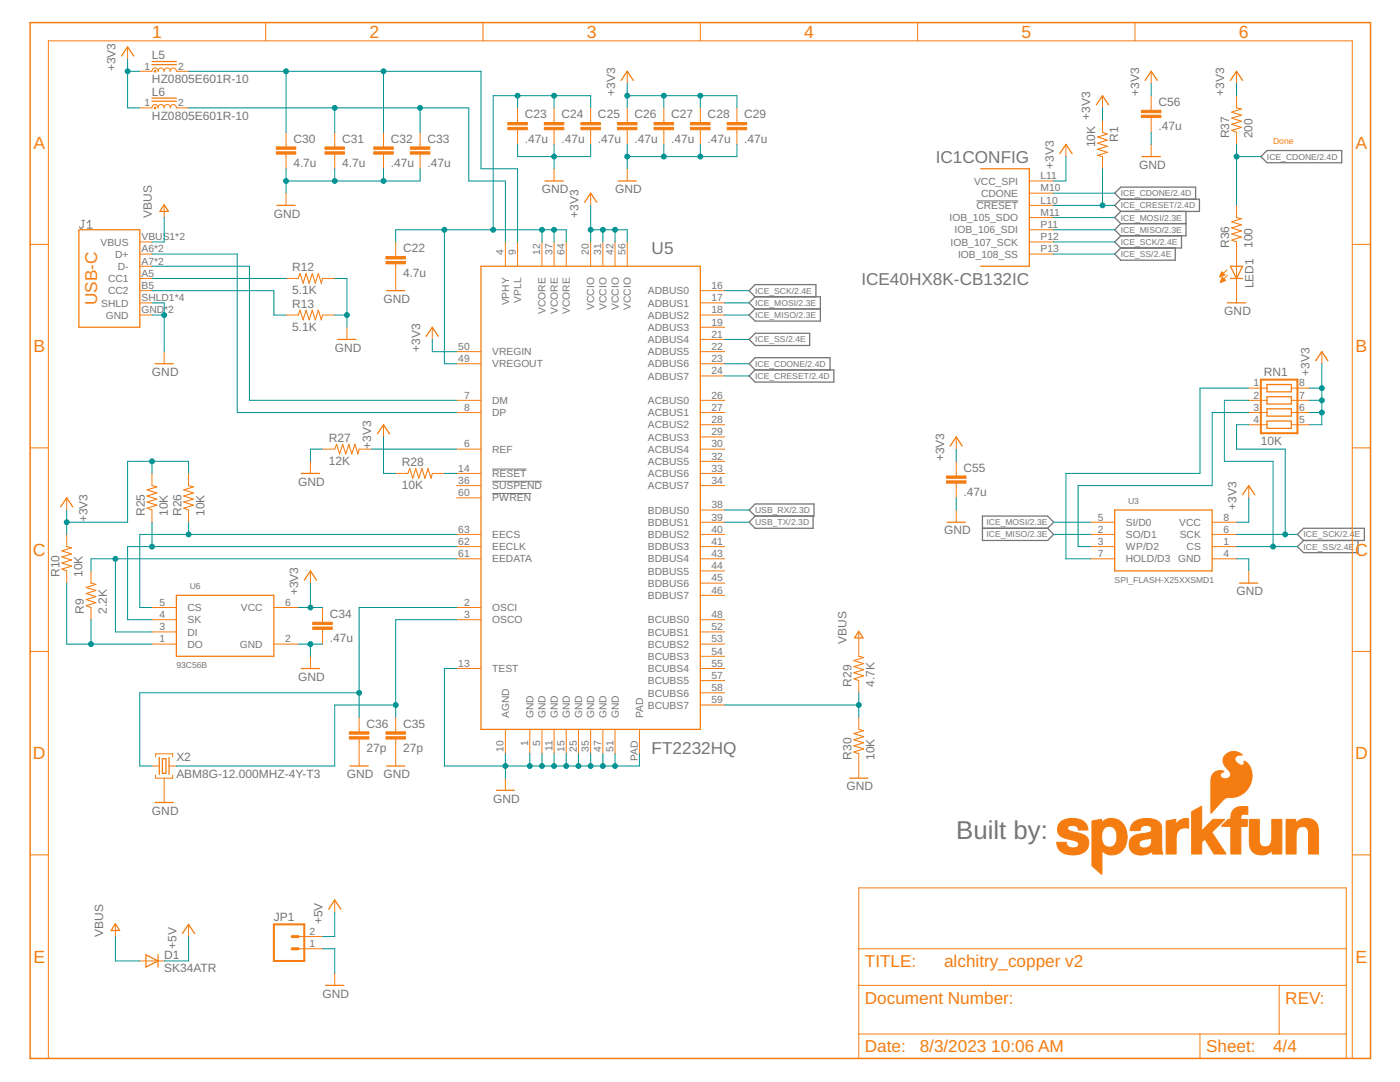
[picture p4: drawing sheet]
<svg xmlns="http://www.w3.org/2000/svg" width="279mm" height="216mm" viewBox="0 0 279 216" stroke-linecap="round" stroke-linejoin="round" font-family="sans-serif">
<path d="M16.3 44h.5M16.6 44v1.3l-.3 .2h-.2l-.3-.2M17.4 45.5h1M17.4 44.5l.5-.5v1.5M194.9 40.1h8.3M98.2 93.6h6.9M98.2 98.5h7.8M98.2 96h10" fill="none" stroke="#757575" stroke-width=".2"/>
<g fill="none" stroke="#757575" stroke-width=".25">
<path d="M223.7 39.8h15.7v2.4h-15.7M223.7 39.8l-1.2-1.3 1.2-1.2h14.9v2.5M223.7 39.8l-1.2 1.2 1.2 1.2M251.6 31.2l1.3-1.2h14.9v2.5h-14.9zM150.7 59.2l-1.2-1.2 1.2-1.2h12.1v2.4M150.7 59.2h13v4.9h-13l-1.2-1.2 1.2-1.3M150.7 59.2l-1.2 1.2 1.2 1.2M223.7 47.1l-1.2 1.2 1.2 1.2M223.7 42.2l-1.2 1.2 1.2 1.2M223.7 44.6h13M223.7 44.6l-1.2 1.2 1.2 1.3M223.7 49.5l-1.2 1.2 1.2 1.2h10.8v-2.4"/>
<path d="M235.8 47.1v2.4h-12.1M236.7 42.2v4.9h-13M150.7 61.6h13M150.7 66.5h10.9v2.4h-10.9l-1.2-1.2zM150.7 73.8l-1.2-1.2 1.2-1.2h15v2.4M150.7 73.8h15.7v2.4h-15.7l-1.2-1.2zM150.7 100.6h11.8v2.4h-11.8l-1.2-1.2zM150.7 103l-1.2 1.2 1.2 1.2h11.6v-2.4M196.1 103h13l1.2 1.2-1.2 1.2 1.2 1.2-1.2 1.2h-13zM196.1 105.4h13M258.9 106.6l1.3-1.2h12.1v2.4h-12.1zM260.2 107.8l-1.3 1.3 1.3 1.2h10.8v-2.5"/>
</g>
<path d="M6 4.5h267.5v206.7h-267.5z" fill="none" stroke="#f57c10" stroke-width=".3"/>
<g fill="none" stroke="#f57c10" stroke-width=".2">
<path d="M25.5 9.4v2.4M27.9 14.2h2.4a.61 .61 0 0 1 .6-.7 .61 .61 0 0 1 .6 .7 .62 .62 0 0 1 .7-.7 .62 .62 0 0 1 .6 .7 .61 .61 0 0 1 .6-.7 .61 .61 0 0 1 .6 .7 .62 .62 0 0 1 .6-.7 .62 .62 0 0 1 .6 .7h2.4M53 4.5v3.6M96.4 4.5v3.6M125.2 14.2v2.5M139.8 4.5v3.6M183.1 4.5v3.6M220 19.1v2.4M226.5 4.5v3.6M229.7 14.2v2.5M229.7 19.1v2.9M246.8 14.2v2.5"/>
<path d="M246.8 19.1v2.4M27.9 21.5h2.4a.61 .61 0 0 1 .6-.7 .61 .61 0 0 1 .6 .7 .62 .62 0 0 1 .7-.7 .62 .62 0 0 1 .6 .7 .61 .61 0 0 1 .6-.7 .61 .61 0 0 1 .6 .7 .62 .62 0 0 1 .6-.7 .62 .62 0 0 1 .6 .7h2.4M57.1 26.4v2.9M57.1 30.8v2.9M57.1 38.5v2.5M66.8 26.4v2.9M66.8 30.8v2.9M76.5 26.4v2.9M76.5 30.8v2.9M83.8 26.4v2.9M83.8 30.8v2.9M103.3 21.5v2.9"/>
<path d="M103.3 25.9v2.9M110.6 21.5v2.9M110.6 25.9v2.9M110.6 33.7v2.4M117.9 21.5v2.9M117.9 25.9v2.9M117.9 38.5v2.5M125.2 21.5v2.9M125.2 25.9v2.9M125.2 33.7v2.4M132.5 21.5v2.9M132.5 25.9v2.9"/>
<path d="M139.8 21.5v2.9M139.8 25.9v2.9M147.1 21.5v2.9M147.1 25.9v2.9M205.4 36.1h4.9M205.4 38.5h4.9M212.7 28.8v2.4M220 24v2.4M220 31.2v2.5M229.7 23.5v2.9M229.7 28.8v2.4M246.8 26.4v2.4"/>
<path d="M6 48.8h3.7M27.9 58h2.4M27.9 48.3h2.4M27.9 50.7h2.4M27.9 55.6h2.4M27.9 53.1h2.4M32.8 41v2.4M57.1 55.6h2.4M64.4 55.6h2.4M79 48.3v2.9M79 52.6v5.4M100.9 48.3v4.8"/>
<path d="M103.3 48.3v4.8M108.2 48.3v4.8M110.6 48.3v4.8M113 48.3v4.8M117.9 48.3v4.8M120.3 48.3v4.8M122.7 48.3v4.8M125.2 48.3v4.8M139.8 58h4.8M205.4 41h4.9M205.4 43.4h4.9M205.4 45.8h4.9"/>
<path d="M205.4 48.3h4.9M205.4 50.7h4.9M244.8 53.9l-1.3 1.3M244.9 54.9l-1.3 1.4M246.8 41v2.4M246.8 48.3v12.1M269.9 48.8h3.6M27.9 60.4h2.4M27.9 62.9h2.4M32.8 70.2v2.4M57.1 62.9h2.4M64.4 62.9h2.4"/>
<path d="M69.2 65.3v2.4M86.3 65.3v2.4M91.1 70.2h4.9M91.1 72.6h4.9M91.1 79.9h4.9M139.8 70.2h4.8M139.8 72.6h4.8M139.8 79.9h4.8M139.8 60.4h4.8M139.8 62.9h4.8M139.8 65.3h4.8M139.8 67.7h4.8"/>
<path d="M139.8 75h4.8M249.2 79.9h3.7M249.2 77.4h3.7M257.7 79.9h3.7M257.7 77.4h3.7M263.8 70.2v2.4M6 89.4h3.7M13.3 99.3v2.5M30.3 94.5v2.4M37.6 94.5v2.4M62 92.1v2.4M64.4 89.6h2.4"/>
<path d="M71.7 89.6h2.4M76.5 84.8v2.4M79 94.5h2.4M86.3 94.5h2.4M91.1 82.3h4.9M91.1 89.6h4.9M91.1 94.5h4.9M91.1 96.9h4.9M91.1 99.3h4.9M139.8 82.3h4.8M139.8 89.6h4.8M139.8 94.5h4.8"/>
<path d="M139.8 84.8h4.8M139.8 87.2h4.8M139.8 92.1h4.8M139.8 96.9h4.8M190.8 87.2v2.4M190.8 92.1v2.9M190.8 96.4v2.9M249.2 82.3h3.7M249.2 84.8h3.7M249.2 96.9v2.4M257.7 82.3h3.7M257.7 84.8h3.7"/>
<path d="M269.9 89.4h3.6M13.3 106.6v2.5M13.3 113.9v2.5M18.2 113.9v2.5M30.3 101.8v2.4M37.6 101.8v2.4M62 113.9v2.5M91.1 106.6h4.9M91.1 109.1h4.9M91.1 111.5h4.9M139.8 106.6h4.8M139.8 109.1h4.8"/>
<path d="M139.8 111.5h4.8M139.8 101.8h4.8M139.8 104.2h4.8M139.8 113.9h4.8M139.8 116.4h4.8M139.8 118.8h4.8M190.8 101.8v2.4M217.6 106.6h4.9M217.6 109.1h4.9M217.6 111.5h4.9M217.6 104.2h4.9M241.9 106.6h4.9"/>
<path d="M241.9 109.1h4.9M241.9 111.5h4.9M241.9 104.2h4.9M249.2 113.9v2.5M6 130h3.7M18.2 121.2v2.5M30.3 121.2h4.9M30.3 123.7h4.9M30.3 126.1h4.9M30.3 128.5h4.9M54.7 121.2h4.8M54.7 128.5h4.8"/>
<path d="M62 131v2.4M64.4 121.2v2.9M64.4 125.6v2.9M91.1 121.2h4.9M91.1 123.7h4.9M91.1 133.4h4.9M139.8 123.7h4.8M139.8 133.4h4.8M139.8 126.1h4.8M139.8 128.5h4.8M139.8 131h4.8M139.8 135.8h4.8"/>
<path d="M139.8 138.2h4.8M171.4 126.1v4.9M171.4 135.8v2.4M269.9 130h3.6M30.3 152.8h1.5M31.1 151v-.6h3.4v.6M31.1 154.7v.6h3.4v-.6M32.8 155.3v4.8M33.7 152.8h1.5M71.7 143.1v2.9M71.7 147.5v5.3M79 143.1v2.9"/>
<path d="M79 147.5v5.3M100.9 145.5v4.9M100.9 155.3v2.4M105.7 145.5v4.9M108.2 145.5v4.9M110.6 145.5v4.9M113 145.5v4.9M115.4 145.5v4.9M117.9 145.5v4.9M120.3 145.5v4.9M122.7 145.5v4.9M127.6 145.5v4.9"/>
<path d="M139.8 140.7h4.8M171.4 143.1v2.4M171.4 150.4v4.9M6 170.6h3.7M66.8 179.6v2.4M171.4 177.2h97.3v34h-97.3zM269.9 170.6h3.6M23 184.4v2.5M27.9 191.7h4.9M37.6 184.4v2.5M59.5 189.3h4.9M59.5 186.9h4.9"/>
<path d="M66.8 194.2v2.4M171.4 196.6h97.3M171.4 189.3h97.3M255.3 196.6v9.7M9.7 211.2v-203.1h260.2v203.1M171.4 206.3h97.3M239.5 206.3v4.9"/>
</g>
<g fill="none" stroke="#f57c10" stroke-width=".25">
<path d="M24.3 11.2l1.2-1.8 1.2 1.8M30.3 12.9h4.9M30.3 12.3h4.9M30.3 19.6h4.9M124 16l1.2-1.8 1.2 1.8M228.5 16l1.2-1.8 1.3 1.8M245.6 16l1.2-1.8 1.2 1.8M30.3 20.2h4.9M108.8 36.1h3.6M123.4 36.1h3.6M195.7 33.7h9.7v19.4h-9.7M211.5 30.6l1.2-1.8 1.3 1.8"/>
<path d="M218.8 20.9l1.2-1.8 1.2 1.8M227.9 31.2h3.7M15.7 45.8h12.2v19.5h-12.2zM32.8 40.9l.8 1.3h-1.7zM55.3 41h3.6M77.2 58h3.6M96 53.1h43.8v92.4h-43.8zM116.7 40.4l1.2-1.9 1.2 1.9M245.6 53.1h2.4l-1.2 2.5zM245.6 55.6h2.4M30.9 72.6h3.7M67.4 67.7h3.7"/>
<path d="M85 67.1l1.3-1.8 1.2 1.8M244.9 60.4h3.7M252.9 76.7h4.8v1.5h-4.8zM252.9 79.2h4.8v1.4h-4.8zM262.6 72l1.2-1.8 1.2 1.8M60.1 94.5h3.7M75.3 86.6l1.2-1.8 1.2 1.8M189.6 89l1.2-1.8 1.2 1.8M248 98.7l1.2-1.8 1.2 1.8M252.9 81.6h4.8v1.4h-4.8zM252.9 84h4.8v1.5h-4.8zM12.1 101.2l1.2-1.9 1.2 1.9"/>
<path d="M35.2 118.8h19.5v12.2h-19.5zM60.7 115.8l1.3-1.9 1.2 1.9M189 104.2h3.7M222.5 101.8h19.4v12.1h-19.4zM247.4 116.4h3.6M60.1 133.4h3.7M171.4 126l.8 1.3h-1.7zM31.8 151.1v3.4M32.4 151.4h.7v2.9h-.7zM33.7 151.1v3.4M69.8 152.8h3.7M77.2 152.8h3.6"/>
<path d="M99 157.7h3.7M169.6 155.3h3.6M30.9 160.1h3.7M23 184.3l.9 1.4h-1.7zM29.1 190.5l2.4 1.2-2.4 1.3zM31.5 190.5v2.5M36.4 186.3l1.2-1.9 1.2 1.9M65 196.6h3.6M65.6 181.4l1.2-1.8 1.2 1.8"/>
</g>
<g fill="#f57c10" stroke="#f57c10" stroke-width=".2">
<path d="M77 52.2h3.9v.4h-3.9z"/>
<path d="M77 51.2h3.9v.5h-3.9z"/>
<path d="M101.3 25.4h3.9v.5h-3.9z"/>
<path d="M101.3 24.4h3.9v.5h-3.9z"/>
<path d="M108.6 25.4h3.9v.5h-3.9z"/>
<path d="M108.6 24.4h3.9v.5h-3.9z"/>
<path d="M115.9 25.4h3.9v.5h-3.9z"/>
<path d="M115.9 24.4h3.9v.5h-3.9z"/>
<path d="M123.2 25.4h3.9v.5h-3.9z"/>
<path d="M123.2 24.4h3.9v.5h-3.9z"/>
<path d="M130.5 25.4h3.9v.5h-3.9z"/>
<path d="M130.5 24.4h3.9v.5h-3.9z"/>
<path d="M137.8 25.4h3.9v.5h-3.9z"/>
<path d="M137.8 24.4h3.9v.5h-3.9z"/>
<path d="M145.1 25.4h3.9v.5h-3.9z"/>
<path d="M145.1 24.4h3.9v.5h-3.9z"/>
<path d="M55.1 30.3h3.9v.5h-3.9z"/>
<path d="M55.1 29.3h3.9v.5h-3.9z"/>
<path d="M64.9 30.3h3.8v.5h-3.8z"/>
<path d="M64.9 29.3h3.8v.5h-3.8z"/>
<path d="M74.6 30.3h3.9v.5h-3.9z"/>
<path d="M74.6 29.3h3.9v.5h-3.9z"/>
<path d="M81.9 30.3h3.9v.5h-3.9z"/>
<path d="M81.9 29.3h3.9v.5h-3.9z"/>
<path d="M62.4 125.1h3.9v.5h-3.9z"/>
<path d="M62.4 124.2h3.9v.4h-3.9z"/>
<path d="M77 147h3.9v.5h-3.9z"/>
<path d="M77 146h3.9v.5h-3.9z"/>
<path d="M69.7 147h3.9v.5h-3.9z"/>
<path d="M69.7 146h3.9v.5h-3.9z"/>
<path d="M188.9 95.9h3.9v.5h-3.9z"/>
<path d="M188.9 95h3.9v.4h-3.9z"/>
<path d="M227.8 23h3.9v.5h-3.9z"/>
<path d="M227.8 22h3.9v.5h-3.9z"/>
</g>
<g fill="#f57c10" stroke="#f57c10" stroke-width=".2">
<path d="M243.8 54.2l.7 .7-1 .4z" fill-rule="evenodd"/>
<path d="M244 55.3l.6 .7-1 .4z" fill-rule="evenodd"/>
<path d="M211.6 164.1a4.3 4.3 0 0 1 4.9 0l.5 .9 .1 .6h-1.9a1.27 1.27 0 0 0-2.1-.6l-.1 .3a1.26 1.26 0 0 0 1.3 .7 4 4 0 0 1 2.8 1.3 2.34 2.34 0 0 1-2.4 3.3 3.2 3.2 0 0 1-3.7-1.8l-.1-.7h1.9a1.37 1.37 0 0 0 1 1.1 1.37 1.37 0 0 0 1.5-.6v-.3a3.8 3.8 0 0 0-2.5-1 1.89 1.89 0 0 1-1.7-1.2 1.89 1.89 0 0 1 .5-2z" fill-rule="evenodd"/>
<path d="M222.9 166.9l2 .1v.7l-.4 1.3-1.8-.8z" fill-rule="evenodd"/>
<path d="M217.9 163.8l1.9-.3v.7a2.86 2.86 0 0 1 2.9-.8 2.86 2.86 0 0 1 2.1 2.2l.1 1.5-2-.1a1.75 1.75 0 0 0-1.9-2.1 2.22 2.22 0 0 0-1.1 2.9 1.47 1.47 0 0 0 1.3 1.3 1.47 1.47 0 0 0 1.6-1.1l1.8 .9a2.78 2.78 0 0 1-4.7 .8l-.1 4.8-1.9-1.8z" fill-rule="evenodd"/>
<path d="M227.6 166.4l1.4-.2 .2 1.2-1.2 .2z" fill-rule="evenodd"/>
<path d="M226.2 164.1a4.6 4.6 0 0 1 5.2 0l.4 .9v4.3l.3 1-2 .1-.2-.5a3.2 3.2 0 0 1-4.2-.1 2.18 2.18 0 0 1-.1-2.4 2.18 2.18 0 0 1 2.1-1l.4 1.1a.85 .85 0 0 0-.8 1 .85 .85 0 0 0 1.1 .7 1.3 1.3 0 0 0 1.4-1.4v-.6l-.7 .2-.3-1.2h.4a.77 .77 0 0 0 .6-1.1 .77 .77 0 0 0-1.1-.4 .99 .99 0 0 0-1.2 1h-2l.2-.9z" fill-rule="evenodd"/>
<path d="M232.7 163.8l2-.3v1a2.25 2.25 0 0 1 2.5-1.1v1.9a1.88 1.88 0 0 0-2.5 2v3.1h-2z" fill-rule="evenodd"/>
<path d="M237.8 162l2-1.1v4.9l2.3-2.3h2.2l-2.5 2.6 2.8 4.3h-2.3l-1.8-3-.7 .6v2.4h-2z" fill-rule="evenodd"/>
<path d="M246.2 161.5a4 4 0 0 1 2.8-.5v1.5h-.2a1.06 1.06 0 0 0-1.1 .2l-.1 .8h1.3v1.4h-1.3v5.5h-2v-5.5h-1.8l.5-.6a1.52 1.52 0 0 1 1.3-.8v-.5a2.09 2.09 0 0 1 .6-1.5z" fill-rule="evenodd"/>
<path d="M249.3 163.5h2v3.9a1.27 1.27 0 0 0 1.1 1.6 1.27 1.27 0 0 0 1.4-1.4v-4.1h2v6.9h-1.9v-.8a2.63 2.63 0 0 1-4.3-.2l-.3-1.1z" fill-rule="evenodd"/>
<path d="M256.7 163.5h1.9v.8a2.63 2.63 0 0 1 4.3 .2l.2 1.1 .1 4.8h-2.1v-3.9a1.26 1.26 0 0 0-1.1-1.6 1.26 1.26 0 0 0-1.3 1.4v4.1h-2z" fill-rule="evenodd"/>
<path d="M244.5 150.7a2.25 2.25 0 0 1 3.4 0 .95 .95 0 0 0-1.4 .5 .95 .95 0 0 0 .6 1.2 .65 .65 0 0 0 1.2-.1v-.4a2.61 2.61 0 0 1 1.6 2.7 4.4 4.4 0 0 1-4.9 4.5 5.2 5.2 0 0 0-2.3 2.1l-1 1v-6.2a1.83 1.83 0 0 1 .6-1.8 1.83 1.83 0 0 1 1.9-.2 .72 .72 0 0 0-.7 .8 .72 .72 0 0 0 .9 .6 .98 .98 0 0 0 1.1-.5 .98 .98 0 0 0-.4-1.3 2.05 2.05 0 0 1-.6-2.9z" fill-rule="evenodd"/>
<circle cx="30.9" cy="14.2" r=".17"/>
<circle cx="30.9" cy="21.5" r=".17"/>
</g>
<g fill="none" stroke="#f57c10" stroke-width=".21">
<path d="M220 26.4l1 .4-1.9 .5 1.9 .7-1.9 .6 1.9 .6-1.9 .6 1.9 .6-1.9 .6 .9 .2M246.8 21.5l1 .3-2 .6 2 .6-2 .6 2 .6-2 .6 2 .6-2 .6 1 .4M59.5 55.6l.4-1 .6 1.9 .6-1.9 .6 1.9 .6-1.9 .6 1.9 .6-1.9 .6 1.9 .3-.9M246.8 43.4l1 .2-2 .7 2 .6-2 .6 2 .6-2 .6 2 .6-2 .6 1 .4M59.5 62.9l.4-1 .6 1.9 .6-1.9 .6 1.9 .6-1.9 .6 1.9 .6-1.9 .6 1.9 .3-.9M30.3 96.9l1 .3-1.9 .5 1.9 .7-1.9 .6 1.9 .6-1.9 .6 1.9 .6-1.9 .6 .9 .4M37.6 96.9l1 .3-1.9 .5 1.9 .7-1.9 .6 1.9 .6-1.9 .6 1.9 .6-1.9 .6 .9 .4M66.8 89.6l.4-1 .6 2 .6-2 .6 2 .6-2 .6 2 .6-2 .6 2 .3-1M81.4 94.5l.4-1 .6 1.9 .6-1.9 .6 1.9 .6-1.9 .6 1.9 .6-1.9 .6 1.9 .3-.9M13.3 109.1l1 .2-2 .6 2 .6-2 .6 2 .6-2 .7 2 .6-2 .6 1 .3M18.2 116.4l.9 .2-1.9 .6 1.9 .6-1.9 .6 1.9 .6-1.9 .6 1.9 .6-1.9 .7 1 .3M171.4 131l1 .2-2 .6 2 .6-2 .6 2 .6-2 .6 2 .7-2 .5 1 .4"/>
<path d="M171.4 145.5l1 .3-2 .6 2 .6-2 .6 2 .6-2 .6 2 .6-2 .7 1 .3"/>
</g>
<path d="M251.6 75.8h7.3v10.6h-7.3zM54.7 184.4h6v7.3h-6z" fill="none" stroke="#f57c10" stroke-width=".4"/>
<path d="M58.3 186.9h1.2M58.3 189.3h1.2" fill="none" stroke="#f57c10" stroke-width=".59"/>
<g fill="none" stroke="#009292" stroke-width=".2">
<path d="M25.5 11.8v9.7h2.4M25.5 14.2h2.4M37.6 14.2h58.4v19.5h7.3v14.6M57.1 14.2v12.2M76.5 14.2v12.2M103.3 19.1v2.4M110.6 19.1v2.4M125.2 16.7v4.8M125.2 19.1h21.9v2.4M132.5 19.1v2.4M139.8 19.1v2.4M229.7 16.7v2.4"/>
<path d="M246.8 16.7v2.4M37.6 21.5h56v14.6h7.3v12.2M57.1 33.7v4.8M66.8 21.5v4.9M66.8 33.7v2.4M76.5 33.7v2.4M83.8 33.7v2.4h-26.7M83.8 21.5v4.9M103.3 28.8v2.4h14.6v-2.4M110.6 28.8v4.9M117.9 21.5v-2.4h-19.5v26.7M125.2 28.8v4.9"/>
<path d="M132.5 28.8v2.4M139.8 28.8v2.4M147.1 28.8v2.4h-21.9M210.3 38.5h12.2M212.7 31.2v4.9h-2.4M220 21.5v2.5M220 33.7v7.3M229.7 26.4v2.4M246.8 31.2h4.8M246.8 28.8v12.2M30.3 55.6h26.8M30.3 58h24.4v4.9h2.4"/>
<path d="M30.3 50.7h17v31.6h43.8M30.3 53.1h19.5v26.8h41.3M32.8 43.4v4.9h-2.5M66.8 55.6h2.4v9.7M79 48.3v-2.5h34v2.5M88.7 45.8v26.8h2.4M108.2 45.8v2.5M110.6 45.8v2.5M117.9 41v7.3M117.9 45.8h7.3v2.5M120.3 45.8v2.5M122.7 45.8v2.5"/>
<path d="M144.6 58h4.9M210.3 48.3h12.2M210.3 45.8h12.2M210.3 43.4h12.2M210.3 50.7h12.2M210.3 41h12.2M30.3 62.9h2.5M30.3 60.4h2.5v9.8M66.8 62.9h2.4M86.3 67.7v2.5h4.8M144.6 62.9h4.9M144.6 60.4h4.9"/>
<path d="M144.6 72.6h4.9M144.6 67.7h4.9M144.6 75h4.9M249.2 77.4h-9.7v17.1h-26.8v17h4.9M249.2 79.9h-4.9v12.2h9.8v17M261.4 79.9h2.4M261.4 77.4h2.4M263.8 72.6v12.2h-2.4M30.3 92.1v2.4M37.6 94.5v-2.4h-12.1v12.1h-12.2M64.4 89.6h-2.4v2.5M74.1 89.6h17"/>
<path d="M76.5 87.2v7.3h2.5M88.7 94.5h2.4M190.8 89.6v2.5M190.8 99.3v2.5M249.2 84.8h-2.4v4.8h9.7v17M249.2 99.3v4.9h-2.4M249.2 82.3h-7.3v14.6h-26.7v12.2h2.4M261.4 82.3h2.4M13.3 116.4v12.1h17M13.3 101.8v4.8M23 111.5v14.6h7.3M30.3 104.2v4.9"/>
<path d="M37.6 104.2v2.4M62 116.4v4.8M91.1 111.5h-72.9v2.4M91.1 109.1h-65.6v14.6h4.8M91.1 106.6h-63.2v14.6h2.4M144.6 104.2h4.9M144.6 101.8h4.9M210.3 104.2h7.3M210.3 106.6h7.3M246.8 111.5h2.4v2.4M246.8 106.6h12.1M246.8 109.1h12.1"/>
<path d="M18.2 123.7v4.8M59.5 128.5h4.9M59.5 121.2h4.9M62 128.5v2.5M71.7 138.2h-43.8v14.6h2.4M91.1 133.4h-2.4v19.4h38.9v-2.4M91.1 123.7h-12.1v19.4M91.1 121.2h-19.4v21.9M171.4 138.2v4.9M79 140.7h-12.2v12.1h-31.6M100.9 150.4v4.9M105.7 150.4v2.4"/>
<path d="M108.2 150.4v2.4M110.6 150.4v2.4M113 150.4v2.4M115.4 150.4v2.4M117.9 150.4v2.4M120.3 150.4v2.4M122.7 150.4v2.4M144.6 140.7h26.8M23 186.9v4.8h4.9M37.6 186.9v4.8h-4.8M64.4 189.3h2.4v4.9M66.8 182v4.9h-2.4"/>
</g>
<g fill="#009292" stroke="#009292" stroke-width=".2">
<circle cx="110.6" cy="31.2" r=".49"/>
<circle cx="132.5" cy="31.2" r=".49"/>
<circle cx="139.8" cy="31.2" r=".49"/>
<circle cx="125.2" cy="31.2" r=".49"/>
<circle cx="57.1" cy="36.1" r=".49"/>
<circle cx="66.8" cy="36.1" r=".49"/>
<circle cx="76.5" cy="36.1" r=".49"/>
<circle cx="62" cy="128.5" r=".49"/>
<circle cx="100.9" cy="152.8" r=".49"/>
<circle cx="105.7" cy="152.8" r=".49"/>
<circle cx="108.2" cy="152.8" r=".49"/>
<circle cx="110.6" cy="152.8" r=".49"/>
<circle cx="113" cy="152.8" r=".49"/>
<circle cx="115.4" cy="152.8" r=".49"/>
<circle cx="117.9" cy="152.8" r=".49"/>
<circle cx="120.3" cy="152.8" r=".49"/>
<circle cx="122.7" cy="152.8" r=".49"/>
<circle cx="69.2" cy="62.9" r=".49"/>
<circle cx="32.8" cy="62.9" r=".49"/>
<circle cx="110.6" cy="45.8" r=".49"/>
<circle cx="108.2" cy="45.8" r=".49"/>
<circle cx="88.7" cy="45.8" r=".49"/>
<circle cx="110.6" cy="19.1" r=".49"/>
<circle cx="103.3" cy="19.1" r=".49"/>
<circle cx="98.4" cy="45.8" r=".49"/>
<circle cx="125.2" cy="19.1" r=".49"/>
<circle cx="132.5" cy="19.1" r=".49"/>
<circle cx="139.8" cy="19.1" r=".49"/>
<circle cx="25.5" cy="14.2" r=".49"/>
<circle cx="62" cy="121.2" r=".49"/>
<circle cx="13.3" cy="104.2" r=".49"/>
<circle cx="30.3" cy="92.1" r=".49"/>
<circle cx="120.3" cy="45.8" r=".49"/>
<circle cx="122.7" cy="45.8" r=".49"/>
<circle cx="117.9" cy="45.8" r=".49"/>
<circle cx="263.8" cy="82.3" r=".49"/>
<circle cx="263.8" cy="79.9" r=".49"/>
<circle cx="263.8" cy="77.4" r=".49"/>
<circle cx="76.5" cy="14.2" r=".49"/>
<circle cx="57.1" cy="14.2" r=".49"/>
<circle cx="83.8" cy="21.5" r=".49"/>
<circle cx="66.8" cy="21.5" r=".49"/>
<circle cx="37.6" cy="106.6" r=".49"/>
<circle cx="30.3" cy="109.1" r=".49"/>
<circle cx="23" cy="111.5" r=".49"/>
<circle cx="18.2" cy="128.5" r=".49"/>
<circle cx="171.4" cy="140.7" r=".49"/>
<circle cx="79" cy="140.7" r=".49"/>
<circle cx="71.7" cy="138.2" r=".49"/>
<circle cx="256.5" cy="106.6" r=".49"/>
<circle cx="254.1" cy="109.1" r=".49"/>
<circle cx="246.8" cy="31.2" r=".49"/>
<circle cx="220" cy="41" r=".49"/>
</g>
<text font-size="5.1" fill="#757575" x="190.8" y="167.4">Built by:</text>
<g font-size="3.5" fill="#f57c10">
<text x="30.4" y="7.6">1</text>
<text x="73.7" y="7.6">2</text>
<text x="117.1" y="7.6">3</text>
<text x="160.5" y="7.6">4</text>
<text x="203.8" y="7.6">5</text>
<text x="247.2" y="7.6">6</text>
<text x="6.7" y="29.7">A</text>
<text x="270.5" y="29.7">A</text>
<text x="6.7" y="70.3">B</text>
<text x="270.5" y="70.3">B</text>
<text x="6.6" y="110.9">C</text>
<text x="270.4" y="110.9">C</text>
<text x="6.6" y="151.5">D</text>
<text x="270.4" y="151.5">D</text>
<text x="6.7" y="192.1">E</text>
<text x="270.5" y="192.1">E</text>
</g>
<g font-size="3.4" fill="#757575">
<text x="186.8" y="32.5">IC1CONFIG</text>
<text x="130" y="50.7">U5</text>
<text x="171.9" y="56.8">ICE40HX8K-CB132IC</text>
<text x="130" y="150.4">FT2232HQ</text>
</g>
<g font-size="3.4" fill="#f57c10">
<text x="19.4" y="60.9" transform="rotate(-90 19.4 60.9)">USB-C</text>
<text x="172.6" y="193">TITLE:</text>
<text x="188.4" y="193">alchitry_copper v2</text>
<text x="172.6" y="200.3">Document Number:</text>
<text x="256.5" y="200.3">REV:</text>
<text x="172.6" y="210">Date:</text>
<text x="183.5" y="210">8/3/2023</text>
<text x="197.8" y="210">10:06 AM</text>
<text x="240.7" y="210">Sheet:</text>
<text x="254.1" y="210">4/4</text>
</g>
<g font-size="2.4" fill="#757575">
<text x="30.3" y="11.8">L5</text>
<text x="23" y="14.2" transform="rotate(-90 23 14.2)">+3V3</text>
<text x="30.3" y="16.7">HZ0805E601R-10</text>
<text x="30.3" y="24">HZ0805E601R-10</text>
<text x="30.3" y="19.1">L6</text>
<text x="104.7" y="23.6">C23</text>
<text x="112" y="23.6">C24</text>
<text x="119.3" y="23.6">C25</text>
<text x="122.7" y="19.1" transform="rotate(-90 122.7 19.1)">+3V3</text>
<text x="126.6" y="23.6">C26</text>
<text x="133.9" y="23.6">C27</text>
<text x="141.2" y="23.6">C28</text>
<text x="148.5" y="23.6">C29</text>
<text x="217.6" y="24" transform="rotate(-90 217.6 24)">+3V3</text>
<text x="227.3" y="19.1" transform="rotate(-90 227.3 19.1)">+3V3</text>
<text x="231.2" y="21.2">C56</text>
<text x="244.3" y="19.1" transform="rotate(-90 244.3 19.1)">+3V3</text>
<text x="58.5" y="28.5">C30</text>
<text x="68.3" y="28.5">C31</text>
<text x="78" y="28.5">C32</text>
<text x="85.3" y="28.5">C33</text>
<text x="104.7" y="28.5">.47u</text>
<text x="112" y="28.5">.47u</text>
<text x="119.3" y="28.5">.47u</text>
<text x="126.6" y="28.5">.47u</text>
<text x="133.9" y="28.5">.47u</text>
<text x="141.2" y="28.5">.47u</text>
<text x="148.5" y="28.5">.47u</text>
<text x="218.6" y="29.4" transform="rotate(-90 218.6 29.4)">10K</text>
<text x="223.2" y="28.2" transform="rotate(-90 223.2 28.2)">R1</text>
<text x="231.2" y="26">.47u</text>
<text x="245.3" y="27.6" transform="rotate(-90 245.3 27.6)">R37</text>
<text x="249.9" y="27.6" transform="rotate(-90 249.9 27.6)">200</text>
<text x="58.5" y="33.3">4.7u</text>
<text x="68.3" y="33.3">4.7u</text>
<text x="78" y="33.3">.47u</text>
<text x="85.3" y="33.3">.47u</text>
<text x="210.3" y="33.7" transform="rotate(-90 210.3 33.7)">+3V3</text>
<text x="227.3" y="33.7">GND</text>
<text x="108.2" y="38.5">GND</text>
<text x="122.7" y="38.5">GND</text>
<text x="30.3" y="43.4" transform="rotate(-90 30.3 43.4)">VBUS</text>
<text x="54.7" y="43.4">GND</text>
<text x="115.4" y="43.4" transform="rotate(-90 115.4 43.4)">+3V3</text>
<text x="80.4" y="50.3">C22</text>
<text x="245.3" y="49.5" transform="rotate(-90 245.3 49.5)">R36</text>
<text x="249.9" y="49.5" transform="rotate(-90 249.9 49.5)">100</text>
<text x="58.3" y="58.7">5.1K</text>
<text x="58.3" y="54.1">R12</text>
<text x="80.4" y="55.2">4.7u</text>
<text x="250.2" y="57.5" transform="rotate(-90 250.2 57.5)">LED1</text>
<text x="58.3" y="61.4">R13</text>
<text x="76.5" y="60.4">GND</text>
<text x="244.3" y="62.9">GND</text>
<text x="58.3" y="66">5.1K</text>
<text x="66.8" y="70.2">GND</text>
<text x="83.8" y="70.2" transform="rotate(-90 83.8 70.2)">+3V3</text>
<text x="30.3" y="75">GND</text>
<text x="252.2" y="75">RN1</text>
<text x="261.4" y="75" transform="rotate(-90 261.4 75)">+3V3</text>
<text x="65.6" y="88.2">R27</text>
<text x="74.1" y="89.6" transform="rotate(-90 74.1 89.6)">+3V3</text>
<text x="251.6" y="88.9">10K</text>
<text x="65.6" y="92.8">12K</text>
<text x="80.2" y="93">R28</text>
<text x="188.4" y="92" transform="rotate(-90 188.4 92)">+3V3</text>
<text x="192.3" y="94.1">C55</text>
<text x="59.5" y="96.9">GND</text>
<text x="80.2" y="97.6">10K</text>
<text x="192.3" y="99">.47u</text>
<text x="246.8" y="101.8" transform="rotate(-90 246.8 101.8)">+3V3</text>
<text x="17.4" y="104.2" transform="rotate(-90 17.4 104.2)">+3V3</text>
<text x="28.9" y="103" transform="rotate(-90 28.9 103)">R25</text>
<text x="33.5" y="103" transform="rotate(-90 33.5 103)">10K</text>
<text x="36.2" y="103" transform="rotate(-90 36.2 103)">R26</text>
<text x="40.8" y="103" transform="rotate(-90 40.8 103)">10K</text>
<text x="188.4" y="106.6">GND</text>
<text x="11.9" y="115.1" transform="rotate(-90 11.9 115.1)">R10</text>
<text x="16.5" y="115.1" transform="rotate(-90 16.5 115.1)">10K</text>
<text x="59.5" y="118.8" transform="rotate(-90 59.5 118.8)">+3V3</text>
<text x="246.8" y="118.8">GND</text>
<text x="16.7" y="122.4" transform="rotate(-90 16.7 122.4)">R9</text>
<text x="21.3" y="122.4" transform="rotate(-90 21.3 122.4)">2.2K</text>
<text x="65.8" y="123.3">C34</text>
<text x="65.8" y="128.2">.47u</text>
<text x="169" y="128.5" transform="rotate(-90 169 128.5)">VBUS</text>
<text x="59.5" y="135.8">GND</text>
<text x="169.9" y="137" transform="rotate(-90 169.9 137)">R29</text>
<text x="174.5" y="137" transform="rotate(-90 174.5 137)">4.7K</text>
<text x="73.1" y="145.2">C36</text>
<text x="80.4" y="145.2">C35</text>
<text x="35.2" y="155.3">ABM8G-12.000MHZ-4Y-T3</text>
<text x="35.2" y="151.9">X2</text>
<text x="69.2" y="155.3">GND</text>
<text x="73.1" y="150">27p</text>
<text x="76.5" y="155.3">GND</text>
<text x="80.4" y="150">27p</text>
<text x="169.9" y="151.6" transform="rotate(-90 169.9 151.6)">R30</text>
<text x="174.5" y="151.6" transform="rotate(-90 174.5 151.6)">10K</text>
<text x="98.4" y="160.1">GND</text>
<text x="169" y="157.7">GND</text>
<text x="30.3" y="162.6">GND</text>
<text x="54.7" y="183.7">JP1</text>
<text x="64.4" y="184.5" transform="rotate(-90 64.4 184.5)">+5V</text>
<text x="20.6" y="186.9" transform="rotate(-90 20.6 186.9)">VBUS</text>
<text x="32.8" y="191.3">D1</text>
<text x="35.2" y="189.3" transform="rotate(-90 35.2 189.3)">+5V</text>
<text x="32.8" y="194">SK34ATR</text>
<text x="64.4" y="199">GND</text>
</g>
<g font-size="2.1" fill="#757575">
<text x="28.8" y="13.9">1</text>
<text x="35.5" y="13.9">2</text>
<text x="28.8" y="21.2">1</text>
<text x="35.5" y="21.2">2</text>
<text x="207.7" y="35.8">L11</text>
<text x="194.4" y="36.8">VCC_SPI</text>
<text x="194.9" y="41.7">CRESET</text>
<text x="195.8" y="39.3">CDONE</text>
<text x="207.7" y="38.2">M10</text>
<text x="207.7" y="40.6">L10</text>
<text x="28.2" y="47.9">VBUS1*2</text>
<text x="189.5" y="44.1">IOB_105_SDO</text>
<text x="190.5" y="46.6">IOB_106_SDI</text>
<text x="207.7" y="43.1">M11</text>
<text x="207.7" y="45.5">P11</text>
<text x="207.7" y="47.9">P12</text>
<text x="20.1" y="49">VBUS</text>
<text x="23" y="51.4">D+</text>
<text x="23.5" y="53.9">D-</text>
<text x="28.2" y="50.4">A6*2</text>
<text x="28.2" y="52.8">A7*2</text>
<text x="100.5" y="50.9" transform="rotate(-90 100.5 50.9)">4</text>
<text x="102.9" y="50.9" transform="rotate(-90 102.9 50.9)">9</text>
<text x="107.8" y="50.9" transform="rotate(-90 107.8 50.9)">12</text>
<text x="110.2" y="50.9" transform="rotate(-90 110.2 50.9)">37</text>
<text x="112.7" y="50.9" transform="rotate(-90 112.7 50.9)">64</text>
<text x="117.5" y="50.9" transform="rotate(-90 117.5 50.9)">20</text>
<text x="120" y="50.9" transform="rotate(-90 120 50.9)">31</text>
<text x="122.4" y="50.9" transform="rotate(-90 122.4 50.9)">42</text>
<text x="124.8" y="50.9" transform="rotate(-90 124.8 50.9)">56</text>
<text x="189.7" y="49">IOB_107_SCK</text>
<text x="191.2" y="51.4">IOB_108_SS</text>
<text x="207.7" y="50.4">P13</text>
<text x="21.6" y="56.3">CC1</text>
<text x="21.6" y="58.7">CC2</text>
<text x="28.2" y="55.2">A5</text>
<text x="28.2" y="57.7">B5</text>
<text x="129.3" y="58.7">ADBUS0</text>
<text x="142" y="57.7">16</text>
<text x="20.2" y="61.2">SHLD</text>
<text x="21.1" y="63.6">GND</text>
<text x="28.2" y="62.5">GND</text>
<text x="28.2" y="60.1">SHLD1*4</text>
<text x="32.8" y="62.5">*2</text>
<text x="101.6" y="60.9" transform="rotate(-90 101.6 60.9)">VPHY</text>
<text x="104" y="60.4" transform="rotate(-90 104 60.4)">VPLL</text>
<text x="108.9" y="62.7" transform="rotate(-90 108.9 62.7)">VCORE</text>
<text x="111.3" y="62.7" transform="rotate(-90 111.3 62.7)">VCORE</text>
<text x="113.7" y="62.7" transform="rotate(-90 113.7 62.7)">VCORE</text>
<text x="118.6" y="61.9" transform="rotate(-90 118.6 61.9)">VCCIO</text>
<text x="121" y="61.9" transform="rotate(-90 121 61.9)">VCCIO</text>
<text x="123.5" y="61.9" transform="rotate(-90 123.5 61.9)">VCCIO</text>
<text x="125.9" y="61.9" transform="rotate(-90 125.9 61.9)">VCCIO</text>
<text x="129.3" y="61.2">ADBUS1</text>
<text x="129.3" y="63.6">ADBUS2</text>
<text x="142" y="60.1">17</text>
<text x="142" y="62.5">18</text>
<text x="142" y="65">19</text>
<text x="91.5" y="69.8">50</text>
<text x="98.2" y="70.9">VREGIN</text>
<text x="129.3" y="66">ADBUS3</text>
<text x="129.3" y="68.5">ADBUS4</text>
<text x="129.3" y="70.9">ADBUS5</text>
<text x="142" y="67.4">21</text>
<text x="142" y="69.8">22</text>
<text x="91.5" y="72.2">49</text>
<text x="98.2" y="73.3">VREGOUT</text>
<text x="129.3" y="73.3">ADBUS6</text>
<text x="129.3" y="75.8">ADBUS7</text>
<text x="142" y="72.2">23</text>
<text x="142" y="74.7">24</text>
<text x="250.2" y="77.1">1</text>
<text x="259.3" y="77.1">8</text>
<text x="92.6" y="79.5">7</text>
<text x="92.6" y="82">8</text>
<text x="98.2" y="80.6">DM</text>
<text x="98.2" y="83">DP</text>
<text x="129.3" y="80.6">ACBUS0</text>
<text x="129.3" y="83">ACBUS1</text>
<text x="142" y="79.5">26</text>
<text x="142" y="82">27</text>
<text x="250.2" y="79.5">2</text>
<text x="250.2" y="82">3</text>
<text x="259.3" y="82">6</text>
<text x="259.3" y="79.5">7</text>
<text x="92.6" y="89.3">6</text>
<text x="129.3" y="85.5">ACBUS2</text>
<text x="129.3" y="87.9">ACBUS3</text>
<text x="142" y="84.4">28</text>
<text x="142" y="86.8">29</text>
<text x="142" y="89.3">30</text>
<text x="250.2" y="84.4">4</text>
<text x="259.3" y="84.4">5</text>
<text x="91.5" y="94.1">14</text>
<text x="98.2" y="90.3">REF</text>
<text x="98.2" y="95.2">RESET</text>
<text x="129.3" y="90.3">ACBUS4</text>
<text x="129.3" y="92.8">ACBUS5</text>
<text x="129.3" y="95.2">ACBUS6</text>
<text x="142" y="91.7">32</text>
<text x="142" y="94.1">33</text>
<text x="91.5" y="99">60</text>
<text x="91.5" y="96.6">36</text>
<text x="98.2" y="100.1">PWREN</text>
<text x="98.2" y="97.6">SUSPEND</text>
<text x="129.3" y="97.6">ACBUS7</text>
<text x="142" y="96.6">34</text>
<text x="142" y="101.4">38</text>
<text x="91.5" y="106.3">63</text>
<text x="98.2" y="107.4">EECS</text>
<text x="129.3" y="102.5">BDBUS0</text>
<text x="129.3" y="104.9">BDBUS1</text>
<text x="129.3" y="107.4">BDBUS2</text>
<text x="142" y="103.9">39</text>
<text x="142" y="106.3">40</text>
<text x="219.1" y="106.3">2</text>
<text x="219.1" y="103.9">5</text>
<text x="224.7" y="107.4">SO/D1</text>
<text x="224.7" y="104.9">SI/D0</text>
<text x="235.3" y="104.9">VCC</text>
<text x="235.4" y="107.4">SCK</text>
<text x="244.1" y="103.9">8</text>
<text x="244.1" y="106.3">6</text>
<text x="91.5" y="108.7">62</text>
<text x="91.5" y="111.2">61</text>
<text x="98.2" y="109.8">EECLK</text>
<text x="98.2" y="112.2">EEDATA</text>
<text x="129.3" y="109.8">BDBUS3</text>
<text x="129.3" y="112.2">BDBUS4</text>
<text x="142" y="108.7">41</text>
<text x="142" y="111.2">43</text>
<text x="142" y="113.6">44</text>
<text x="219.1" y="108.7">3</text>
<text x="219.1" y="111.2">7</text>
<text x="224.7" y="109.8">WP/D2</text>
<text x="224.7" y="112.2">HOLD/D3</text>
<text x="235.1" y="112.2">GND</text>
<text x="236.8" y="109.8">CS</text>
<text x="244.1" y="108.7">1</text>
<text x="244.1" y="111.2">4</text>
<text x="129.3" y="114.7">BDBUS5</text>
<text x="129.3" y="117.1">BDBUS6</text>
<text x="129.3" y="119.5">BDBUS7</text>
<text x="142" y="116">45</text>
<text x="142" y="118.5">46</text>
<text x="31.8" y="123.3">4</text>
<text x="31.8" y="125.7">3</text>
<text x="31.8" y="120.9">5</text>
<text x="37.4" y="124.4">SK</text>
<text x="37.4" y="122">CS</text>
<text x="48.1" y="122">VCC</text>
<text x="56.9" y="120.9">6</text>
<text x="92.6" y="120.9">2</text>
<text x="92.6" y="123.3">3</text>
<text x="98.2" y="122">OSCI</text>
<text x="98.2" y="124.4">OSCO</text>
<text x="129.3" y="124.4">BCUBS0</text>
<text x="142" y="123.3">48</text>
<text x="142" y="125.7">52</text>
<text x="31.8" y="128.2">1</text>
<text x="37.4" y="126.8">DI</text>
<text x="37.4" y="129.2">DO</text>
<text x="47.9" y="129.3">GND</text>
<text x="56.9" y="128.2">2</text>
<text x="129.3" y="126.8">BCUBS1</text>
<text x="129.3" y="129.3">BCUBS2</text>
<text x="129.3" y="131.7">BCUBS3</text>
<text x="142" y="128.2">53</text>
<text x="142" y="130.6">54</text>
<text x="91.5" y="133">13</text>
<text x="98.2" y="134.1">TEST</text>
<text x="129.3" y="134.1">BCUBS4</text>
<text x="129.3" y="136.5">BCUBS5</text>
<text x="142" y="133">55</text>
<text x="142" y="135.5">57</text>
<text x="142" y="137.9">58</text>
<text x="101.6" y="143.3" transform="rotate(-90 101.6 143.3)">AGND</text>
<text x="106.5" y="143.3" transform="rotate(-90 106.5 143.3)">GND</text>
<text x="108.9" y="143.3" transform="rotate(-90 108.9 143.3)">GND</text>
<text x="111.3" y="143.3" transform="rotate(-90 111.3 143.3)">GND</text>
<text x="113.7" y="143.3" transform="rotate(-90 113.7 143.3)">GND</text>
<text x="116.2" y="143.3" transform="rotate(-90 116.2 143.3)">GND</text>
<text x="118.6" y="143.3" transform="rotate(-90 118.6 143.3)">GND</text>
<text x="121" y="143.3" transform="rotate(-90 121 143.3)">GND</text>
<text x="123.5" y="143.3" transform="rotate(-90 123.5 143.3)">GND</text>
<text x="128.3" y="143.3" transform="rotate(-90 128.3 143.3)">PAD</text>
<text x="129.3" y="139">BCUBS6</text>
<text x="129.3" y="141.4">BCUBS7</text>
<text x="142" y="140.3">59</text>
<text x="105.4" y="148.9" transform="rotate(-90 105.4 148.9)">1</text>
<text x="107.8" y="148.9" transform="rotate(-90 107.8 148.9)">5</text>
<text x="110.2" y="149.9" transform="rotate(-90 110.2 149.9)">11</text>
<text x="100.5" y="150.1" transform="rotate(-90 100.5 150.1)">10</text>
<text x="112.7" y="150.1" transform="rotate(-90 112.7 150.1)">15</text>
<text x="115.1" y="150.1" transform="rotate(-90 115.1 150.1)">25</text>
<text x="117.5" y="150.1" transform="rotate(-90 117.5 150.1)">35</text>
<text x="120" y="150.1" transform="rotate(-90 120 150.1)">47</text>
<text x="122.4" y="150.1" transform="rotate(-90 122.4 150.1)">51</text>
<text x="127.3" y="151.9" transform="rotate(-90 127.3 151.9)">PAD</text>
<text x="61.8" y="189">1</text>
<text x="61.8" y="186.5">2</text>
</g>
<text font-size="1.7" fill="#f57c10" x="254.1" y="28.8">Done</text>
<g font-size="1.7" fill="#757575">
<text x="252.9" y="31.9">ICE_CDONE/2.4D</text>
<text x="223.7" y="39.2">ICE_CDONE/2.4D</text>
<text x="223.7" y="41.6">ICE_CRESET/2.4D</text>
<text x="223.7" y="44">ICE_MOSI/2.3E</text>
<text x="223.7" y="46.4">ICE_MISO/2.3E</text>
<text x="223.7" y="48.9">ICE_SCK/2.4E</text>
<text x="223.7" y="51.3">ICE_SS/2.4E</text>
<text x="150.7" y="58.6">ICE_SCK/2.4E</text>
<text x="150.7" y="61">ICE_MOSI/2.3E</text>
<text x="150.7" y="63.5">ICE_MISO/2.3E</text>
<text x="150.7" y="68.3">ICE_SS/2.4E</text>
<text x="150.7" y="73.2">ICE_CDONE/2.4D</text>
<text x="150.7" y="75.6">ICE_CRESET/2.4D</text>
<text x="225.1" y="100.5">U3</text>
<text x="150.7" y="102.4">USB_RX/2.3D</text>
<text x="150.7" y="104.8">USB_TX/2.3D</text>
<text x="196.9" y="104.8">ICE_MOSI/2.3E</text>
<text x="196.9" y="107.2">ICE_MISO/2.3E</text>
<text x="260.1" y="107.2">ICE_SCK/2.4</text>
<text x="270.4" y="107.2">E</text>
<text x="260.1" y="109.7">ICE_SS/2.4E</text>
<text x="37.9" y="117.6">U6</text>
<text x="222.5" y="116.4">SPI_FLASH-X25XXSMD1</text>
<text x="35.2" y="133.4">93C56B</text>
</g>
</svg>
